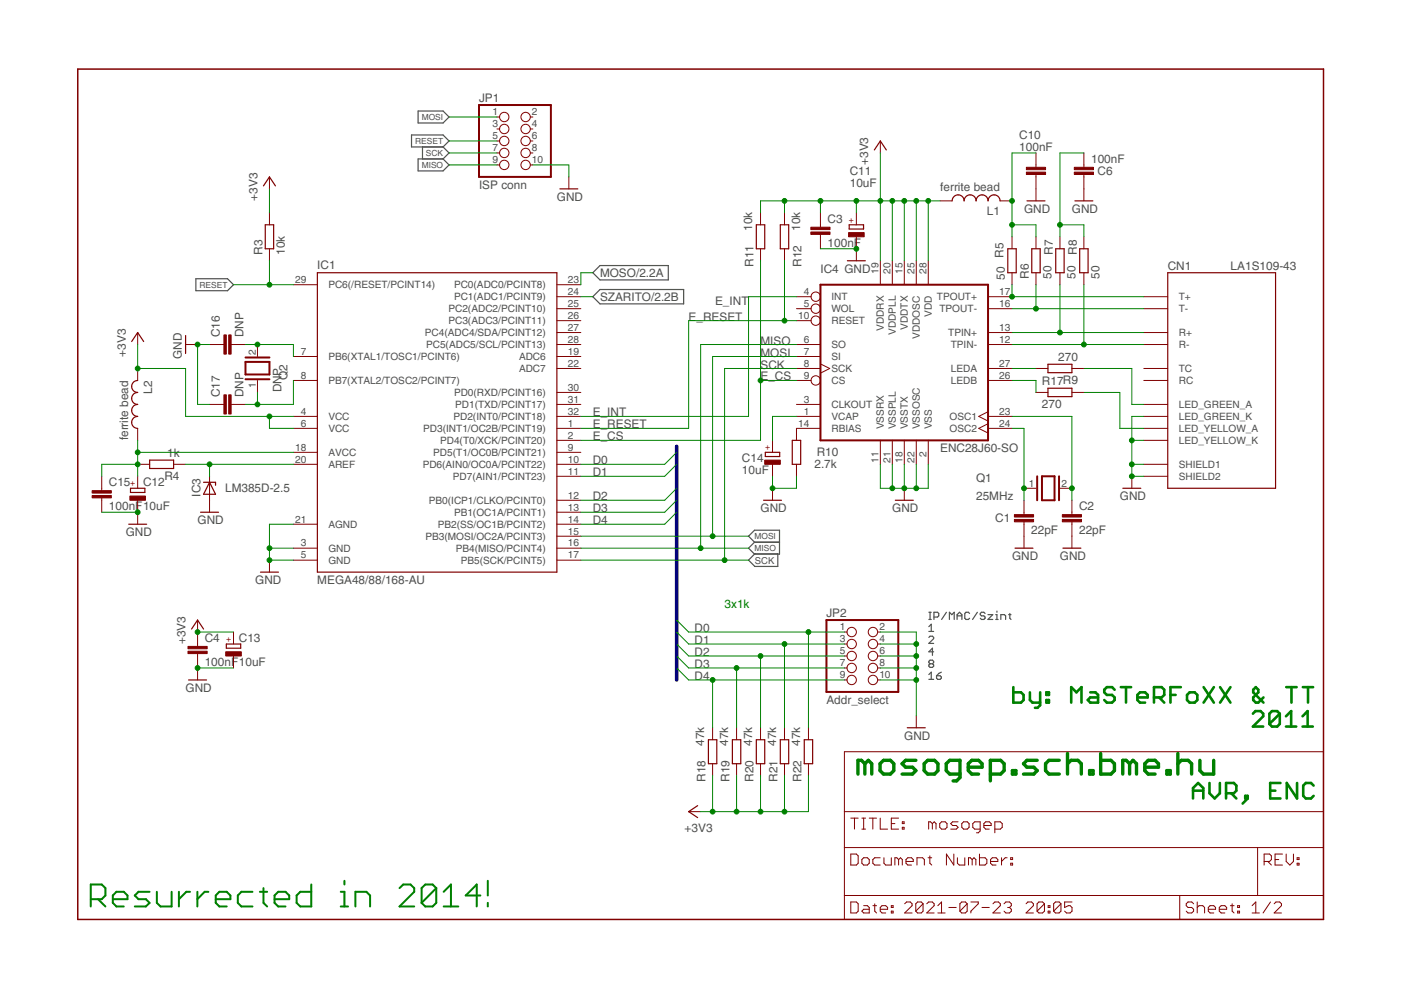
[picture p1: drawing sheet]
<svg xmlns="http://www.w3.org/2000/svg" width="297mm" height="210mm" viewBox="0 0 297 210" stroke-linecap="round" stroke-linejoin="round" font-family="sans-serif">
<g fill="none" stroke="#505050" stroke-width=".25">
<path d="M87.2 28.6h6.7l1.3 1.3-1.3 1.3h-6.7zM88.6 33.7h5.3l1.3 1.3-1.3 1.2h-5.3zM88.6 23.5h5.3l1.3 1.3-1.3 1.3h-5.3zM89.6 31.2v2.5M93.9 31.2l1.3 1.2-1.3 1.3M41.5 59.1h6.7l1.3 1.3-1.3 1.2h-6.7zM125.7 57.8l1.5-1.5h14.5v3.1h-14.5zM125.7 62.9l1.5-1.5h17.7v3h-17.7zM158.7 113.7l1.3-1.3h5.3v5.1h-5.3l-1.3-1.3 1.3-1.2zM160 115h5.3M160 117.4h4.9v2.7h-4.9l-1.3-1.3zM196.9 132.9l.5-.5v1.5"/>
<path d="M196.9 133.9h1.1M196.9 135.1l.3-.2h.5l.3 .2v.3l-1.1 1h1.1M196.9 131.3h.5M196.9 129.8h.5M197.2 129.8v1.5M198 138.2h-1.1l.8-.8v1.6M198 130.8h.8l.2-.2v-.5l-.2-.3h-.8v1.5M200.7 129.8l-1.1 1.5M201.3 131.3v-1.5l.5 .5 .5-.5v1.5M202.9 131.3v-1l.5-.5 .5 .5v1M202.9 130.6h1M205.6 130.1l-.3-.3h-.5l-.2 .3v1l.2 .2h.5l.3-.2"/>
<path d="M207.2 129.8l-1 1.5M208.9 130.1l-.3-.3h-.5l-.3 .3v.2l.3 .3h.5l.3 .2v.3l-.3 .2h-.5l-.3-.2M209.5 130.3h1l-1 1h1M211.1 131.3h.5M211.1 130.3h.3v1M211.4 129.6v.2M212.2 131.3v-1h.8l.2 .3v.7M213.8 130.3h.6M214.1 130.1v1l.3 .2M196.9 143l.5-.5v1.5M196.9 144h1.1M197.2 140.7l-.3-.2v-.3l.3-.2h.5l.3 .2v.3l-.3 .2"/>
<path d="M197.2 140.7l-.3 .3v.2l.3 .3h.5l.3-.3v-.2l-.3-.3M197.2 140.7h.5M198.6 143.3h.7l.3 .2v.3l-.3 .2h-.5l-.2-.2zM199.6 142.5l-1 .8"/>
</g>
<path d="M16.5 14.6h264.1v180.3h-264.1z" fill="none" stroke="#800000" stroke-width=".32"/>
<g fill="none" stroke="#800000" stroke-width=".21">
<path d="M57.1 37.5v2.5M105.4 24.8h.5M105.4 27.3h.5M105.4 29.9h.5M105.4 32.4h.5M105.4 35h.5M112.4 24.8h.6M112.4 27.3h.6M112.4 29.9h.6M112.4 32.4h.6M112.4 35h.6M120.6 37.5v2.5"/>
<path d="M186.6 29.9v2.5M219.6 32.4v3.1M219.6 37v5.6M229.8 32.4v3.1M229.8 37v5.6M57.1 45.1v2.6M57.1 52.7v2.6M161.2 45.1v2.6M161.2 52.7v2.6M166.3 45.1v2.6M166.3 52.7v2.6M173.9 45.1v3.1"/>
<path d="M173.9 49.7v3M181.6 45.1v2.6M181.6 50.2v5.1M186.6 55.3v5.1M189.2 55.3v5.1M191.7 55.3v5.1M194.3 55.3v5.1M196.8 55.3v5.1M199.3 42.6h2.6M212 42.6h2.6M214.6 50.2v2.5M214.6 57.8v2.6"/>
<path d="M219.6 50.2v2.5M219.6 57.8v2.6M224.7 50.2v2.5M224.7 57.8v2.6M229.8 50.2v2.5M229.8 57.8v2.6M29.2 70.5v2.5M29.2 78.1v2.6M39.3 73h2.6M44.4 73h3.1M49 73h3M54.6 73v2.6"/>
<path d="M62.2 75.6h5.1M62.2 60.4h5.1M118.1 62.9h5M118.1 65.4h5M118.1 73h5M118.1 75.6h5M118.1 78.1h5M118.1 68h5M118.1 70.5h5M118.1 60.4h5M168.9 62.9h3.1M168.9 65.4h3.1"/>
<path d="M168.9 73h5M168.9 75.6h5M168.9 78.1h5M168.9 68h3.1M173.9 77.2l2 .9-2 1M209.5 62.9h5.1M209.5 65.4h5.1M209.5 73h5.1M209.5 78.1h5.1M209.5 70.5h5.1M219.6 78.1h2.6M227.3 78.1h2.5"/>
<path d="M242.5 62.9h5.1M242.5 65.4h5.1M242.5 73h5.1M242.5 78.1h5.1M242.5 70.5h5.1M29.2 98.4h2.5M29.2 90.8v2.6M36.8 98.4h2.5M44.4 85.7h3.1M49 85.7h3M54.6 80.7v2.5M62.2 88.3h5.1"/>
<path d="M62.2 80.7h5.1M62.2 90.8h5.1M62.2 98.4h5.1M62.2 95.9h5.1M118.1 88.3h5M118.1 85.7h5M118.1 90.8h5M118.1 98.4h5M118.1 95.9h5M118.1 93.4h5M118.1 83.2h5M163.8 93.4v2.5"/>
<path d="M163.8 98.4v2.6M168.9 88.3h5M168.9 85.7h5M168.9 80.7h3.1M168.9 98.4v2.6M173.9 90.8h-5v2.6M186.6 93.4v5M189.2 93.4v5M191.7 93.4v5M194.3 93.4v5M196.8 93.4v5M209.5 88.3h5.1"/>
<path d="M209.5 80.7h5.1M209.5 90.8h5.1M209.5 87.3l-2 1 2 1M209.5 89.8l-2 1 2 1M219.6 83.2h2.6M227.3 83.2h2.5M242.5 88.3h5.1M242.5 85.7h5.1M242.5 80.7h5.1M242.5 90.8h5.1M242.5 98.4h5.1M242.5 93.4h5.1"/>
<path d="M21.6 101v3M21.6 105.6v3M29.2 101v2.5M29.2 106.1v5M44.4 101v7.6M57.1 118.8v2.5M62.2 118.8h5.1M62.2 116.2h5.1M62.2 111.1h5.1M118.1 118.8h5M118.1 116.2h5M118.1 111.1h5"/>
<path d="M118.1 113.7h5M118.1 108.6h5M118.1 106.1h5M118.1 101h5M163.8 103.5v2.6M191.7 103.5v2.6M217.1 106.1v3M217.1 110.6v5.6M217.1 103.5h2.5M224.7 103.5h2.6M227.3 106.1v3M227.3 110.6v5.6"/>
<path d="M240 101v2.5M242.5 101h5.1M41.9 131.5v5.6M41.9 138.6v5.6M49.5 134v2.5M49.5 139.1v2.5M179 134h.6M179 136.5h.6M179 139.1h.6M186.1 134h.5M186.1 136.5h.5M186.1 139.1h.5"/>
<path d="M151.1 154.3v2.5M156.2 154.3v2.5M161.2 154.3v2.5M166.3 154.3v2.5M171.4 154.3v2.5M179 159.4h101.6v35.5h-101.6zM179 141.6h.6M179 144.2h.6M186.1 141.6h.5M186.1 144.2h.5M194.3 151.8v2.5M146 172.1h2.5"/>
<path d="M151.1 161.9v2.6M156.2 161.9v2.6M161.2 161.9v2.6M166.3 161.9v2.6M171.4 161.9v2.6M179 179.7h101.6M179 172.1h101.6M180.4 173.5h1.5M181.2 173.5v2.3M182.7 173.5h.8M182.7 175.8h.8M183.1 173.5v2.3"/>
<path d="M184.3 173.5h1.5M185.1 173.5v2.3M186.6 173.5v2.3h1.6M189 174.6h.7M190.5 173.5h-1.5v2.3h1.5M191.3 175.4h.4v.4h-.4zM191.3 174.2h.4v.4h-.4zM197.7 174.6l-.4-.4h-.4v1.6M197.7 174.6v1.2M197.7 174.6l.4-.4 .4 .4v1.2M199.2 174.6l.4-.4h.8l.4 .4v.8l-.4 .4h-.8l-.4-.4zM203.1 174.2h-1.1l-.4 .4 .4 .4h.8l.3 .4-.3 .4h-1.2"/>
<path d="M203.9 174.6l.4-.4h.8l.4 .4v.8l-.4 .4h-.8l-.4-.4zM207.8 175.8h-1.1l-.5-.4v-.8l.5-.4h1.1v2l-.4 .4h-.4M208.6 175h1.5v-.4l-.3-.4h-.8l-.4 .4v.8l.4 .4h.8M210.9 175.8h1.2l.4-.4v-.8l-.4-.4h-1.2v2.4M266.6 179.7v10.2M179 189.9h101.6M180.4 181.1h1.2l.3 .4v1.5l-.3 .4h-1.2zM180.4 191.2h1.2l.3 .4v1.6l-.3 .4h-1.2zM182.7 182.2l.4-.3h.8l.4 .3v.8l-.4 .4h-.8l-.4-.4zM183.1 192h.8l.4 .4v1.2h-1.2l-.4-.4 .4-.4h1.2M185.1 192h.7M185.5 191.6v1.6l.3 .4"/>
<path d="M186.6 192.8h1.6v-.4l-.4-.4h-.8l-.4 .4v.8l.4 .4h.8M186.6 181.9h-1.1l-.4 .3v.8l.4 .4h1.1M187.4 181.9v1.1l.4 .4h1.2v-1.5M189 193.2h.4v.4h-.4zM189 192h.4v.4h-.4zM190.5 182.2l-.4-.3h-.4v1.5M190.5 182.2l.4-.3 .4 .3v1.2M190.5 182.2v1.2M191.8 191.6l.4-.4h.8l.4 .4v.4l-1.6 1.6h1.6M192.1 182.6h1.5v-.4l-.3-.3h-.8l-.4 .3v.8l.4 .4h.8M194.4 183.4v-1.5h1.2l.4 .3v1.2M195.7 191.6v1.6l-.4 .4h-.8l-.3-.4"/>
<path d="M195.7 191.6l-.4-.4h-.8l-.3 .4v1.6M195.7 191.6l-1.5 1.6M196.5 191.6l.4-.4h.8l.4 .4v.4l-1.6 1.6h1.6M196.8 181.9h.7M197.1 181.5v1.5l.4 .4M198.8 193.6h1.6M198.8 192l.8-.8v2.4M201.2 192.4h1.5M202.2 181.1v2.3l-1.5-2.3v2.3M203 181.9v1.1l.4 .4h1.2v-1.5M205.1 191.6v1.6l-.4 .4h-.8l-.4-.4M205.1 191.6l-.4-.4h-.8l-.4 .4v1.6"/>
<path d="M205.1 191.6l-1.6 1.6M205.8 191.2h1.6v.4l-1.6 1.6v.4M206.1 182.2l-.4-.3h-.4v1.5M206.1 182.2v1.2M206.1 182.2l.4-.3 .4 .3v1.2M207.7 181.1v2.3h1.2l.3-.4v-.8l-.3-.3h-1.2M208.2 192.4h1.5M210 182.6h1.6v-.4l-.4-.3h-.8l-.4 .3v.8l.4 .4h.8M210.5 191.6l.4-.4h.8l.4 .4v.4l-1.6 1.6h1.6M212.3 181.9v1.5M212.9 191.6l.4-.4h.7l.4 .4v.4l-.4 .4M213.5 181.9h-.4l-.8 .7"/>
<path d="M213.6 192.4h.4M214 192.4l.4 .4v.4l-.4 .4h-.7l-.4-.4M214.3 183h.4v.4h-.4zM214.3 181.9h.4v.3h-.4zM217.6 191.6l.3-.4h.8l.4 .4v.4l-1.5 1.6h1.5M221.4 191.6v1.6l-.4 .4h-.7l-.4-.4M221.4 191.6l-.4-.4h-.7l-.4 .4v1.6M221.4 191.6l-1.5 1.6M222.2 193.2h.4v.4h-.4zM222.2 192h.4v.4h-.4zM224.9 191.6v1.6l-.3 .4h-.8l-.4-.4M224.9 191.6l-.3-.4h-.8l-.4 .4v1.6"/>
<path d="M224.9 191.6l-1.5 1.6M227.3 191.2h-1.6v1.2l.8-.4h.4l.4 .4v.8l-.4 .4h-.8l-.4-.4M250.1 189.9v5M253.1 191.6l-.4-.4h-.8l-.4 .4v.4l.4 .4h.8l.4 .4v.4l-.4 .4h-.8l-.4-.4M253.8 192.4l.4-.4h.8l.4 .4v1.2M253.8 191.2v2.4M256.2 192.8h1.5v-.4l-.4-.4h-.7l-.4 .4v.8l.4 .4h.7M258.5 192.8h1.6v-.4l-.4-.4h-.8l-.4 .4v.8l.4 .4h.8M260.9 192h.7M261.2 191.6v1.6l.4 .4M262.4 193.2h.4v.4h-.4zM262.4 192h.4v.4h-.4z"/>
<path d="M265.5 193.6h1.5M265.5 192l.8-.8v2.4M268 182.6h1.2l.4-.4v-.7l-.4-.4h-1.2v2.3M268.8 182.6l.8 .8M269.4 191.2l-1.6 2.4M270.2 191.6l.3-.4h.8l.4 .4v.4l-1.5 1.6h1.5M270.3 182.2h.8M271.9 181.1h-1.6v2.3h1.6M272.7 181.1v1.5l.8 .8 .7-.8v-1.5M275 183h.4v.4h-.4zM275 181.9h.4v.3h-.4z"/>
<circle cx="106.9" cy="24.8" r=".99"/>
<circle cx="106.9" cy="29.9" r=".99"/>
<circle cx="106.9" cy="32.4" r=".99"/>
<circle cx="106.9" cy="35" r=".99"/>
<circle cx="106.9" cy="27.3" r=".99"/>
<circle cx="111.4" cy="32.4" r=".99"/>
<circle cx="111.4" cy="24.8" r=".99"/>
<circle cx="111.4" cy="27.3" r=".99"/>
<circle cx="111.4" cy="35" r=".99"/>
<circle cx="111.4" cy="29.9" r=".99"/>
<circle cx="173" cy="62.9" r=".99"/>
<circle cx="173" cy="65.4" r=".99"/>
<circle cx="173" cy="68" r=".99"/>
<circle cx="173" cy="80.7" r=".99"/>
<circle cx="180.6" cy="136.5" r=".99"/>
<circle cx="180.6" cy="134" r=".99"/>
<circle cx="180.6" cy="139.1" r=".99"/>
<circle cx="185.1" cy="139.1" r=".99"/>
<circle cx="185.1" cy="134" r=".99"/>
<circle cx="185.1" cy="136.5" r=".99"/>
<circle cx="180.6" cy="144.2" r=".99"/>
<circle cx="180.6" cy="141.6" r=".99"/>
<circle cx="185.1" cy="144.2" r=".99"/>
<circle cx="185.1" cy="141.6" r=".99"/>
</g>
<path d="M101.6 22.3h15.2v15.2h-15.2zM52 76.7h5.1v2.7h-5.1zM52 75.8h5.1M173.9 60.4h35.6v33h-35.6zM52 80.4h5.1M219.9 101v5.1M220.9 101h2.7v5.1h-2.7zM224.5 101v5.1M175.2 131.5h15.3v15.2h-15.3z" fill="none" stroke="#800000" stroke-width=".42"/>
<g fill="none" stroke="#800000" stroke-width=".25">
<path d="M55.9 39.4l1.2-1.9 1.3 1.9M185.4 31.8l1.2-1.9 1.3 1.9M56.2 47.7h1.8v5h-1.8zM67.3 57.8h50.8v63.5h-50.8zM118.7 40h3.8M160.4 47.7h1.7v5h-1.7zM165.4 47.7h1.8v5h-1.8zM179.7 55.3h3.8M180 47.7h3.1v.9h-3.1zM201.9 42.6a1.27 1.27 0 0 1 1.2-1.3 1.27 1.27 0 0 1 1.3 1.3 1.27 1.27 0 0 1 1.3-1.3 1.27 1.27 0 0 1 1.2 1.3 1.27 1.27 0 0 1 1.3-1.3 1.27 1.27 0 0 1 1.3 1.3 1.27 1.27 0 0 1 1.3-1.3 1.27 1.27 0 0 1 1.2 1.3M213.7 52.7h1.8v5.1h-1.8zM217.7 42.6h3.9"/>
<path d="M218.8 52.7h1.7v5.1h-1.7zM223.8 52.7h1.8v5.1h-1.8zM227.9 42.6h3.8M228.9 52.7h1.8v5.1h-1.8zM247.6 57.8h22.8v45.7h-22.8zM27.9 72.4l1.3-1.9 1.3 1.9M39.3 71.1v3.9M222.2 77.2h5.1v1.8h-5.1zM29.2 80.7a1.27 1.27 0 0 0-1.3 1.2 1.27 1.27 0 0 0 1.3 1.3 1.27 1.27 0 0 0-1.3 1.3 1.27 1.27 0 0 0 1.3 1.2 1.27 1.27 0 0 0-1.3 1.3 1.27 1.27 0 0 0 1.3 1.3 1.27 1.27 0 0 0-1.3 1.3 1.27 1.27 0 0 0 1.3 1.2M31.7 97.6h5.1v1.7h-5.1zM162.3 95.9h3v.9h-3zM168 93.4h1.8v5h-1.8z"/>
<path d="M222.2 82.3h5.1v1.8h-5.1zM27.3 111.1h3.8M27.7 103.5h3v.9h-3zM42.5 108.6h3.8M43.2 102.3h2.5v.6M44.4 102.3l1.3 2.5h-2.5zM161.9 106.1h3.8M189.8 106.1h3.8M215.2 116.2h3.8M225.4 116.2h3.8M238.1 103.5h3.8M40.6 133.4l1.3-1.9 1.3 1.9"/>
<path d="M48 136.5h3v.9h-3zM55.2 121.3h3.8M40 144.2h3.8M150.2 156.8h1.8v5.1h-1.8zM155.3 156.8h1.8v5.1h-1.8zM160.4 156.8h1.7v5.1h-1.7zM165.4 156.8h1.8v5.1h-1.8zM170.5 156.8h1.8v5.1h-1.8zM192.4 154.3h3.8M147.9 170.8l-1.9 1.3 1.9 1.3"/>
</g>
<g fill="#800000" stroke="#800000" stroke-width=".21">
<path d="M215.1 110.1h4v.5h-4z"/>
<path d="M215.1 109.1h4v.5h-4z"/>
<path d="M225.2 110.1h4.1v.5h-4.1z"/>
<path d="M225.2 109.1h4.1v.5h-4.1z"/>
<path d="M171.9 49.2h4.1v.5h-4.1z"/>
<path d="M171.9 48.2h4.1v.5h-4.1z"/>
<path d="M39.9 138.1h4v.5h-4z"/>
<path d="M39.9 137.1h4v.5h-4z"/>
<path d="M227.8 35.5h4v.5h-4z"/>
<path d="M227.8 36.5h4v.5h-4z"/>
<path d="M217.6 36.5h4.1v.5h-4.1z"/>
<path d="M217.6 35.5h4.1v.5h-4.1z"/>
<path d="M162.1 97.6h3.3v.8h-3.3z"/>
<path d="M179.9 49.3h3.3v.9h-3.3z"/>
<path d="M27.5 105.2h3.3v.9h-3.3z"/>
<path d="M47.9 138.2h3.3v.9h-3.3z"/>
<path d="M19.5 105.1h4.1v.5h-4.1z"/>
<path d="M19.5 104h4.1v.5h-4.1z"/>
<path d="M48.5 71h.5v4.1h-.5z"/>
<path d="M47.5 71h.5v4.1h-.5z"/>
<path d="M48.5 83.7h.5v4.1h-.5z"/>
<path d="M47.5 83.7h.5v4.1h-.5z"/>
</g>
<path d="M143.5 94.6v49.6" fill="none" stroke="#000080" stroke-width=".76"/>
<g fill="none" stroke="#008000" stroke-width=".72">
<path d="M226.3 159.7v4.4M233.4 159.7v4.4h2.1l.8-.7v-1.5l-.8-.7h-2.1M249.7 159.7v4.4M183.4 161.9l-.8-.7h-.7v2.9M183.4 161.9v2.2M183.4 161.9l.7-.7 .7 .7v2.2M186.6 161.9l.7-.7h1.5l.7 .7v1.5l-.7 .7h-1.5l-.7-.7zM194.2 161.2h-2.2l-.7 .7 .7 .8h1.5l.7 .7-.7 .7h-2.2M195.9 161.9l.8-.7h1.4l.8 .7v1.5l-.8 .7h-1.4l-.8-.7zM203.5 164.1h-2.1l-.8-.7v-1.5l.8-.7h2.1v3.6l-.7 .8h-.7M205.3 162.7h2.9v-.8l-.7-.7h-1.5l-.7 .7v1.5l.7 .7h1.5M210 164.1h2.2l.7-.7v-1.5l-.7-.7h-2.2v4.4"/>
<path d="M214.7 163.4h.7v.7h-.7zM219.9 161.2h-2.2l-.7 .7 .7 .8h1.5l.7 .7-.7 .7h-2.2M224.6 161.2h-2.2l-.7 .7v1.5l.7 .7h2.2M226.3 161.9l.8-.7h1.4l.8 .7v2.2M231 163.4h.8v.7h-.8zM239.5 161.9l-.7-.7h-.8v2.9M239.5 161.9v2.2M239.5 161.9l.7-.7 .8 .7v2.2M242.7 162.7h2.9v-.8l-.7-.7h-1.5l-.7 .7v1.5l.7 .7h1.5M247.4 163.4h.7v.7h-.7zM249.7 161.9l.8-.7h1.4l.7 .7v2.2M254.4 161.2v2.2l.7 .7h2.2v-2.9"/>
</g>
<g fill="none" stroke="#008000" stroke-width=".55">
<path d="M214.8 145.7v3.3h1.7l.5-.6v-1.1l-.5-.5h-1.7M218.4 146.8v1.6l.5 .6h1.6M220.5 146.8v2.7l-.5 .6h-.6M221.8 148.4h.6v.6h-.6zM221.8 146.8h.6v.5h-.6zM227.1 149v-3.3l1.1 1.1 1.1-1.1v3.3M231.2 146.8h1.1l.5 .5v1.7h-1.6l-.6-.6 .6-.5h1.6M236.3 146.2l-.5-.5h-1.1l-.6 .5v.6l.6 .5h1.1l.5 .6v.5l-.5 .6h-1.1l-.6-.6M237.6 145.7h2.2M238.7 145.7v3.3M241.2 147.9h2.1v-.6l-.5-.5h-1.1l-.5 .5v1.1l.5 .6h1.1M244.7 147.9h1.6l.5-.6v-1.1l-.5-.5h-1.6v3.3"/>
<path d="M245.7 147.9l1.1 1.1M248.2 147.3h1.1M250.4 145.7h-2.2v3.3M252.2 146.8h1.1l.6 .5v1.1l-.6 .6h-1.1l-.5-.6v-1.1zM255.2 145.7l2.2 3.3M257.4 145.7l-2.2 3.3M258.7 145.7l2.2 3.3M260.9 145.7l-2.2 3.3M265.6 151.3l.6-.5h1.1l.5 .5v.6l-2.2 2.2h2.2M267.9 147.9l-1.1 1.1h-.5l-.6-.6v-.5l1.1-1.1v-.6l-.5-.5-.6 .5v.6l2.2 2.2M271.3 151.3v2.2l-.5 .6h-1.1l-.6-.6M271.3 151.3l-.5-.5h-1.1l-.6 .5v2.2"/>
<path d="M271.3 151.3l-2.2 2.2M272.6 154.1h2.2M272.6 151.9l1.1-1.1v3.3M272.7 145.7h2.2M273.8 145.7v3.3M276.2 154.1h2.1M276.2 151.9l1-1.1v3.3M276.2 145.7h2.2M277.3 145.7v3.3M252.9 169.3v-2.2l1.1-1.1 1.1 1.1v2.2M252.9 167.6h2.2M256.4 166v2.2l1.1 1.1 1.1-1.1v-2.2"/>
<path d="M259.9 168.2h1.7l.5-.6v-1l-.5-.6h-1.7v3.3M261 168.2l1.1 1.1M264 168.7h.5v.6h-.5zM264.5 169.3l-1 1.1M269.3 167.6h1.1M271.5 166h-2.2v3.3h2.2M275 166v3.3l-2.2-3.3v3.3M278.5 166.6l-.5-.6h-1.1l-.6 .6v2.1l.6 .6h1.1l.5-.6"/>
</g>
<g fill="none" stroke="#008000" stroke-width=".42">
<path d="M19.2 190.6h2.4l.8-.7v-1.6l-.8-.8h-2.4v4.7M20.8 190.6l1.6 1.6M23.9 190.6h3.1v-.7l-.8-.8h-1.5l-.8 .8v1.5l.8 .8h1.5M31.7 189.1h-2.3l-.8 .8 .8 .7h1.5l.8 .8-.8 .8h-2.3M33.3 189.1v2.3l.7 .8h2.4v-3.1M37.9 189.1v3.1M40.3 189.1h-.8l-1.6 1.5M41.8 189.1v3.1M44.2 189.1h-.8l-1.6 1.5M45.7 190.6h3.2v-.7l-.8-.8h-1.6l-.8 .8v1.5l.8 .8h1.6M53.5 189.1h-2.3l-.8 .8v1.5l.8 .8h2.3M55.1 189.1h1.5"/>
<path d="M55.9 188.3v3.1l.7 .8M58.2 190.6h3.1v-.7l-.8-.8h-1.5l-.8 .8v1.5l.8 .8h1.5M66 187.5v4.7h-2.3l-.8-.8v-1.5l.8-.8h2.3M72.2 192.2h1.6M72.2 189.1h.8v3.1M73 186.8v.7M75.4 192.2v-3.1h2.3l.8 .8v2.3M84.7 188.3l.8-.8h1.5l.8 .8v.8l-3.1 3.1h3.1M92.5 188.3l-.8-.8h-1.5l-.8 .8v3.1M92.5 188.3v3.1l-.8 .8h-1.5l-.8-.8M92.5 188.3l-3.1 3.1M94.1 192.2h3.1"/>
<path d="M94.1 189.1l1.5-1.6v4.7M101.9 189.9h-3.2l2.4-2.4v4.7M103.4 186.8v3.1M103.4 191.4v.8"/>
</g>
<g fill="none" stroke="#008000" stroke-width=".21">
<path d="M95.2 29.9h10.2M95.2 35h10.2M95.2 32.4h10.2M95.2 24.8h10.2M113 35h7.6v2.5M186.6 32.4v22.9M219.6 32.4h-5v17.8M229.8 32.4h-5.1v17.8M57.1 40v5.1M57.1 55.3v5.1M125.7 57.8h-2.6v2.6M161.2 55.3v38.1h-38.1"/>
<path d="M166.3 42.6v2.5M166.3 55.3v12.7M173.9 52.7h7.7M173.9 42.6v2.5M181.6 42.6v2.5M189.2 42.6v12.7M191.7 42.6v12.7M194.3 42.6v12.7M196.8 42.6v12.7M199.3 42.6h-38.1v2.5M214.6 47.7h5v2.5M224.7 47.7h5.1v2.5"/>
<path d="M29.2 73v5.1h10.1v10.2h22.9M44.4 73h-2.5v12.7h2.5M49.5 60.4h12.7M52 73h10.2v2.6M123.1 62.9h2.6M168.9 62.9h-10.2v25.4h-35.6M168.9 73h-20.4v43.2M168.9 68h-22.9v22.8h-22.9M168.9 78.1h-15.3v40.7M168.9 75.6h-17.8v38.1M214.6 73h27.9M214.6 60.4v2.5h27.9"/>
<path d="M214.6 65.4h27.9M214.6 70.5h27.9M214.6 78.1h5M219.6 60.4v5M224.7 60.4v10.1M229.8 78.1h10.2v7.6h2.5M229.8 60.4v12.6M29.2 95.9h33M29.2 93.4v7.6M29.2 98.4h-7.6v2.6M39.3 98.4h22.9M44.4 98.4v2.6"/>
<path d="M54.6 83.2v2.5M57.1 88.3v2.5h5.1M62.2 80.7v5h-10.2M143.5 95.9l-2.6 2.5h-17.8M143.5 98.4l-2.6 2.6h-17.8M161.2 80.7h7.7M168.9 88.3h-5.1v5.1M186.6 98.4v5.1h10.2v-5.1M189.2 98.4v5.1M191.7 98.4v5.1M194.3 98.4v5.1M214.6 88.3h12.7v17.8"/>
<path d="M214.6 90.8h2.5v15.3M214.6 80.7h5v2.5M229.8 83.2h7.6v7.6h5.1M240 98.4h2.5M240 93.4h2.5M242.5 88.3h-2.5v12.7h2.5M21.6 108.6h7.6M57.1 116.2h5.1M62.2 111.1h-5.1v7.7h5.1M123.1 118.8h35.6M123.1 116.2h35.6M123.1 113.7h35.6"/>
<path d="M143.5 108.6l-2.6 2.5h-17.8M143.5 106.1l-2.6 2.5h-17.8M143.5 103.5l-2.6 2.6h-17.8M163.8 101v2.5h5.1v-2.5M41.9 134h7.6M143.5 139.1l2.5 2.5h33M143.5 136.5l2.5 2.6h33M143.5 134l2.5 2.5h33M143.5 131.5l2.5 2.5h33M161.2 139.1v15.2M166.3 136.5v17.8M171.4 134v20.3"/>
<path d="M186.6 134h7.7v17.8M186.6 139.1h7.7M186.6 136.5h7.7M41.9 141.6h7.6M143.5 141.6l2.5 2.6h33M151.1 144.2v10.1M156.2 141.6v12.7M186.6 141.6h7.7M186.6 144.2h7.7M151.1 164.5v7.6M156.2 164.5v7.6M161.2 164.5v7.6"/>
<path d="M166.3 164.5v7.6M171.4 164.5v7.6h-22.9"/>
</g>
<g fill="#008000" stroke="#008000" stroke-width=".21">
<circle cx="29.2" cy="95.9" r=".51"/>
<circle cx="29.2" cy="98.4" r=".51"/>
<circle cx="57.1" cy="60.4" r=".51"/>
<circle cx="57.1" cy="118.8" r=".51"/>
<circle cx="57.1" cy="116.2" r=".51"/>
<circle cx="163.8" cy="103.5" r=".51"/>
<circle cx="189.2" cy="103.5" r=".51"/>
<circle cx="191.7" cy="103.5" r=".51"/>
<circle cx="194.3" cy="103.5" r=".51"/>
<circle cx="240" cy="101" r=".51"/>
<circle cx="240" cy="98.4" r=".51"/>
<circle cx="240" cy="93.4" r=".51"/>
<circle cx="181.6" cy="52.7" r=".51"/>
<circle cx="41.9" cy="141.6" r=".51"/>
<circle cx="29.2" cy="108.6" r=".51"/>
<circle cx="41.9" cy="73" r=".51"/>
<circle cx="194.3" cy="144.2" r=".51"/>
<circle cx="194.3" cy="141.6" r=".51"/>
<circle cx="194.3" cy="139.1" r=".51"/>
<circle cx="194.3" cy="136.5" r=".51"/>
<circle cx="166.3" cy="68" r=".51"/>
<circle cx="161.2" cy="80.7" r=".51"/>
<circle cx="217.1" cy="103.5" r=".51"/>
<circle cx="227.3" cy="103.5" r=".51"/>
<circle cx="214.6" cy="62.9" r=".51"/>
<circle cx="219.6" cy="65.4" r=".51"/>
<circle cx="224.7" cy="70.5" r=".51"/>
<circle cx="229.8" cy="73" r=".51"/>
<circle cx="214.6" cy="47.7" r=".51"/>
<circle cx="214.6" cy="42.6" r=".51"/>
<circle cx="224.7" cy="47.7" r=".51"/>
<circle cx="153.6" cy="118.8" r=".51"/>
<circle cx="151.1" cy="113.7" r=".51"/>
<circle cx="148.5" cy="116.2" r=".51"/>
<circle cx="41.9" cy="134" r=".51"/>
<circle cx="57.1" cy="88.3" r=".51"/>
<circle cx="29.2" cy="78.1" r=".51"/>
<circle cx="166.3" cy="42.6" r=".51"/>
<circle cx="186.6" cy="42.6" r=".51"/>
<circle cx="189.2" cy="42.6" r=".51"/>
<circle cx="191.7" cy="42.6" r=".51"/>
<circle cx="194.3" cy="42.6" r=".51"/>
<circle cx="196.8" cy="42.6" r=".51"/>
<circle cx="181.6" cy="42.6" r=".51"/>
<circle cx="173.9" cy="42.6" r=".51"/>
<circle cx="151.1" cy="172.1" r=".51"/>
<circle cx="156.2" cy="172.1" r=".51"/>
<circle cx="161.2" cy="172.1" r=".51"/>
<circle cx="166.3" cy="172.1" r=".51"/>
<circle cx="44.4" cy="98.4" r=".51"/>
<circle cx="54.6" cy="73" r=".51"/>
<circle cx="54.6" cy="85.7" r=".51"/>
<circle cx="171.4" cy="134" r=".51"/>
<circle cx="166.3" cy="136.5" r=".51"/>
<circle cx="161.2" cy="139.1" r=".51"/>
<circle cx="156.2" cy="141.6" r=".51"/>
<circle cx="151.1" cy="144.2" r=".51"/>
</g>
<g font-size="2.5" fill="#505050">
<text x="101.6" y="21.6">JP1</text>
<text x="216.1" y="29.5">C10</text>
<text x="184.1" y="35" transform="rotate(-90 184.1 35)">+3V3</text>
<text x="216.1" y="32">100nF</text>
<text x="231.3" y="34.6">100nF</text>
<text x="101.6" y="40">ISP conn</text>
<text x="180.2" y="39.6">10uF</text>
<text x="180.2" y="37">C11</text>
<text x="199.4" y="40.6">ferrite bead</text>
<text x="232.7" y="37.1">C6</text>
<text x="54.6" y="42.6" transform="rotate(-90 54.6 42.6)">+3V3</text>
<text x="118.1" y="42.6">GND</text>
<text x="175.5" y="47.3">C3</text>
<text x="209.2" y="45.6">L1</text>
<text x="217.1" y="45.1">GND</text>
<text x="227.3" y="45.1">GND</text>
<text x="159.5" y="48.9" transform="rotate(-90 159.5 48.9)">10k</text>
<text x="169.6" y="48.9" transform="rotate(-90 169.6 48.9)">10k</text>
<text x="175.5" y="52.4">100nF</text>
<text x="55.6" y="54" transform="rotate(-90 55.6 54)">R3</text>
<text x="60.4" y="54" transform="rotate(-90 60.4 54)">10k</text>
<text x="67.3" y="57.1">IC1</text>
<text x="127.2" y="58.7">MOSO/2.2A</text>
<text x="159.7" y="56.6" transform="rotate(-90 159.7 56.6)">R11</text>
<text x="169.9" y="56.6" transform="rotate(-90 169.9 56.6)">R12</text>
<text x="173.9" y="57.8">IC4 GND</text>
<text x="212.8" y="54.7" transform="rotate(-90 212.8 54.7)">R5</text>
<text x="213.1" y="59.3" transform="rotate(-90 213.1 59.3)">50</text>
<text x="218.2" y="59.1" transform="rotate(-90 218.2 59.1)">R6</text>
<text x="223" y="59.1" transform="rotate(-90 223 59.1)">50</text>
<text x="223.2" y="54" transform="rotate(-90 223.2 54)">R7</text>
<text x="228" y="59.1" transform="rotate(-90 228 59.1)">50</text>
<text x="228.3" y="54" transform="rotate(-90 228.3 54)">R8</text>
<text x="233.1" y="59.1" transform="rotate(-90 233.1 59.1)">50</text>
<text x="247.6" y="57.2">CN1</text>
<text x="260.9" y="57.2">LA1S109-43</text>
<text x="127.2" y="63.8">SZARITO/2.2B</text>
<text x="151.6" y="64.7">E_INT</text>
<text x="46.6" y="71.5" transform="rotate(-90 46.6 71.5)">C16</text>
<text x="51.7" y="71.5" transform="rotate(-90 51.7 71.5)">DNP</text>
<text x="146" y="68">E_RESET</text>
<text x="26.6" y="75.6" transform="rotate(-90 26.6 75.6)">+3V3</text>
<text x="38.6" y="76.1" transform="rotate(-90 38.6 76.1)">GND</text>
<text x="161.2" y="75.6">MOSI</text>
<text x="161.2" y="73.1">MISO</text>
<text x="224.4" y="76.6">270</text>
<text x="32.2" y="83.5" transform="rotate(-90 32.2 83.5)">L2</text>
<text x="59.7" y="83.2" transform="rotate(-90 59.7 83.2)">DNP</text>
<text x="60.9" y="80.7" transform="rotate(-90 60.9 80.7)">Q2</text>
<text x="161.2" y="80.7">E_CS</text>
<text x="161.2" y="78.1">SCK</text>
<text x="220.9" y="81.7">R17R9</text>
<text x="46.6" y="84.2" transform="rotate(-90 46.6 84.2)">C17</text>
<text x="51.7" y="84.2" transform="rotate(-90 51.7 84.2)">DNP</text>
<text x="125.7" y="88.3">E_INT</text>
<text x="220.9" y="86.5">270</text>
<text x="27.2" y="93.4" transform="rotate(-90 27.2 93.4)">ferrite bead</text>
<text x="125.7" y="90.8">E_RESET</text>
<text x="125.7" y="93.4">E_CS</text>
<text x="199.3" y="95.9">ENC28J60-SO</text>
<text x="34.9" y="101.7">R4</text>
<text x="35.4" y="96.9">1k</text>
<text x="125.7" y="98.4">D0</text>
<text x="125.7" y="101">D1</text>
<text x="157.3" y="100.5">10uF</text>
<text x="157.3" y="98">C14</text>
<text x="172.7" y="99.2">2.7k</text>
<text x="173.2" y="96.6">R10</text>
<text x="23.1" y="103.1">C15</text>
<text x="30.3" y="103">C12</text>
<text x="42.5" y="105.3" transform="rotate(-90 42.5 105.3)">IC3</text>
<text x="47.7" y="104.4">LM385D-2.5</text>
<text x="125.7" y="106.1">D2</text>
<text x="207" y="106.1">25MHz</text>
<text x="207" y="102.3">Q1</text>
<text x="237.4" y="106.1">GND</text>
<text x="23.1" y="108.2">100nF10uF</text>
<text x="26.6" y="113.7">GND</text>
<text x="41.9" y="111.1">GND</text>
<text x="125.7" y="108.6">D3</text>
<text x="125.7" y="111.1">D4</text>
<text x="161.2" y="108.6">GND</text>
<text x="189.2" y="108.6">GND</text>
<text x="211" y="110.8">C1</text>
<text x="218.6" y="113.3">22pF</text>
<text x="228.8" y="113.3">22pF</text>
<text x="228.8" y="108.2">C2</text>
<text x="214.6" y="118.8">GND</text>
<text x="224.7" y="118.8">GND</text>
<text x="54.1" y="123.8">GND</text>
<text x="67.3" y="123.8">MEGA48/88/168-AU</text>
<text x="175.2" y="130.8">JP2</text>
<text x="39.3" y="136.5" transform="rotate(-90 39.3 136.5)">+3V3</text>
<text x="43.4" y="136.2">C4</text>
<text x="50.6" y="136.1">C13</text>
<text x="147.3" y="134">D0</text>
<text x="147.3" y="136.5">D1</text>
<text x="43.4" y="141.2">100nF10uF</text>
<text x="147.3" y="139.1">D2</text>
<text x="147.3" y="141.6">D3</text>
<text x="39.3" y="146.7">GND</text>
<text x="147.3" y="144.2">D4</text>
<text x="175.2" y="149.2">Addr_select</text>
<text x="149.3" y="158.1" transform="rotate(-90 149.3 158.1)">47k</text>
<text x="154.4" y="158.1" transform="rotate(-90 154.4 158.1)">47k</text>
<text x="159.5" y="158.1" transform="rotate(-90 159.5 158.1)">47k</text>
<text x="164.5" y="158.1" transform="rotate(-90 164.5 158.1)">47k</text>
<text x="169.6" y="158.1" transform="rotate(-90 169.6 158.1)">47k</text>
<text x="191.7" y="156.9">GND</text>
<text x="149.6" y="165.7" transform="rotate(-90 149.6 165.7)">R18</text>
<text x="154.7" y="165.7" transform="rotate(-90 154.7 165.7)">R19</text>
<text x="159.7" y="165.7" transform="rotate(-90 159.7 165.7)">R20</text>
<text x="164.8" y="165.7" transform="rotate(-90 164.8 165.7)">R21</text>
<text x="169.9" y="165.7" transform="rotate(-90 169.9 165.7)">R22</text>
<text x="145.2" y="176.4">+3V3</text>
</g>
<text font-size="2.5" fill="#008000" x="153.6" y="128.9">3x1k</text>
<g font-size="2.1" fill="#505050">
<text x="104.4" y="24.5">1</text>
<text x="104.4" y="27">3</text>
<text x="104.4" y="29.5">5</text>
<text x="112.8" y="24.5">2</text>
<text x="112.8" y="27">4</text>
<text x="112.8" y="29.5">6</text>
<text x="104.4" y="32.1">7</text>
<text x="104.4" y="34.6">9</text>
<text x="112.8" y="32.1">8</text>
<text x="112.8" y="34.6">10</text>
<text x="186.3" y="58" transform="rotate(-90 186.3 58)">19</text>
<text x="188.8" y="58" transform="rotate(-90 188.8 58)">20</text>
<text x="191.4" y="58" transform="rotate(-90 191.4 58)">15</text>
<text x="193.9" y="58" transform="rotate(-90 193.9 58)">25</text>
<text x="196.4" y="58" transform="rotate(-90 196.4 58)">28</text>
<text x="62.6" y="60">29</text>
<text x="69.6" y="61.1">PC6(/RESET/PCINT14)</text>
<text x="96.3" y="63.7">PC1(ADC1/PCINT9)</text>
<text x="96.3" y="61.1">PC0(ADC0/PCINT8)</text>
<text x="120.4" y="65.1">25</text>
<text x="120.4" y="62.5">24</text>
<text x="120.4" y="60">23</text>
<text x="170.4" y="62.5">4</text>
<text x="170.4" y="65.1">5</text>
<text x="176.3" y="63.7">INT</text>
<text x="198.6" y="63.7">TPOUT+</text>
<text x="211.8" y="65.1">16</text>
<text x="211.8" y="62.5">17</text>
<text x="249.9" y="63.7">T+</text>
<text x="90.1" y="71.3">PC4(ADC4/SDA/PCINT12)</text>
<text x="95.1" y="68.7">PC3(ADC3/PCINT11)</text>
<text x="95.1" y="66.2">PC2(ADC2/PCINT10)</text>
<text x="120.4" y="70.2">27</text>
<text x="120.4" y="67.6">26</text>
<text x="169.2" y="67.6">10</text>
<text x="176.3" y="66.2">WOL</text>
<text x="176.3" y="68.7">RESET</text>
<text x="187.4" y="70.2" transform="rotate(-90 187.4 70.2)">VDDRX</text>
<text x="189.9" y="71" transform="rotate(-90 189.9 71)">VDDPLL</text>
<text x="192.5" y="69.9" transform="rotate(-90 192.5 69.9)">VDDTX</text>
<text x="195" y="71.8" transform="rotate(-90 195 71.8)">VDDOSC</text>
<text x="197.6" y="67.2" transform="rotate(-90 197.6 67.2)">VDD</text>
<text x="199.2" y="66.2">TPOUT-</text>
<text x="201" y="71.3">TPIN+</text>
<text x="211.8" y="70.2">13</text>
<text x="249.9" y="66.2">T-</text>
<text x="249.9" y="71.3">R+</text>
<text x="54.2" y="75.2" transform="rotate(-90 54.2 75.2)">2</text>
<text x="63.8" y="75.2">7</text>
<text x="69.6" y="76.4">PB6(XTAL1/TOSC1/PCINT6)</text>
<text x="90.3" y="73.8">PC5(ADC5/SCL/PCINT13)</text>
<text x="110" y="76.4">ADC6</text>
<text x="120.4" y="72.7">28</text>
<text x="120.4" y="77.8">22</text>
<text x="120.4" y="75.2">19</text>
<text x="170.4" y="72.7">6</text>
<text x="170.4" y="75.2">7</text>
<text x="170.4" y="77.8">8</text>
<text x="176.3" y="73.8">SO</text>
<text x="176.3" y="76.4">SI</text>
<text x="201.6" y="73.8">TPIN-</text>
<text x="211.8" y="72.7">12</text>
<text x="211.8" y="77.8">27</text>
<text x="249.9" y="73.8">R-</text>
<text x="54.2" y="82.2" transform="rotate(-90 54.2 82.2)">1</text>
<text x="63.8" y="80.3">8</text>
<text x="69.6" y="81.4">PB7(XTAL2/TOSC2/PCINT7)</text>
<text x="96.3" y="84">PD0(RXD/PCINT16)</text>
<text x="110" y="78.9">ADC7</text>
<text x="120.4" y="82.9">30</text>
<text x="170.4" y="80.3">9</text>
<text x="176.3" y="78.9">SCK</text>
<text x="176.3" y="81.4">CS</text>
<text x="201.6" y="81.4">LEDB</text>
<text x="201.6" y="78.9">LEDA</text>
<text x="211.8" y="80.3">26</text>
<text x="249.9" y="78.9">TC</text>
<text x="249.9" y="81.4">RC</text>
<text x="63.8" y="87.9">4</text>
<text x="69.6" y="89.1">VCC</text>
<text x="96.1" y="89.1">PD2(INT0/PCINT18)</text>
<text x="96.5" y="86.5">PD1(TXD/PCINT17)</text>
<text x="120.4" y="87.9">32</text>
<text x="120.4" y="85.4">31</text>
<text x="170.4" y="87.9">1</text>
<text x="170.4" y="85.4">3</text>
<text x="176.3" y="89.1">VCAP</text>
<text x="176.3" y="86.5">CLKOUT</text>
<text x="201.3" y="89.1">OSC1</text>
<text x="211.8" y="87.9">23</text>
<text x="249.9" y="86.5">LED_GREEN_A</text>
<text x="249.9" y="89.1">LED_GREEN_K</text>
<text x="62.6" y="95.6">18</text>
<text x="63.8" y="90.5">6</text>
<text x="69.6" y="91.6">VCC</text>
<text x="89.7" y="91.6">PD3(INT1/OC2B/PCINT19)</text>
<text x="93.3" y="94.1">PD4(T0/XCK/PCINT20)</text>
<text x="120.4" y="95.6">9</text>
<text x="120.4" y="93">2</text>
<text x="120.4" y="90.5">1</text>
<text x="169.2" y="90.5">14</text>
<text x="176.3" y="91.6">RBIAS</text>
<text x="187.4" y="91" transform="rotate(-90 187.4 91)">VSSRX</text>
<text x="189.9" y="91" transform="rotate(-90 189.9 91)">VSSPLL</text>
<text x="192.5" y="91" transform="rotate(-90 192.5 91)">VSSTX</text>
<text x="195" y="91" transform="rotate(-90 195 91)">VSSOSC</text>
<text x="197.6" y="91" transform="rotate(-90 197.6 91)">VSS</text>
<text x="201.3" y="91.6">OSC2</text>
<text x="211.8" y="90.5">24</text>
<text x="249.9" y="91.6">LED_YELLOW_A</text>
<text x="249.9" y="94.1">LED_YELLOW_K</text>
<text x="62.6" y="98.1">20</text>
<text x="69.6" y="99.2">AREF</text>
<text x="69.6" y="96.7">AVCC</text>
<text x="89.6" y="99.2">PD6(AIN0/OC0A/PCINT22)</text>
<text x="91.9" y="96.7">PD5(T1/OC0B/PCINT21)</text>
<text x="96" y="101.8">PD7(AIN1/PCINT23)</text>
<text x="120.4" y="100.6">11</text>
<text x="120.4" y="98.1">10</text>
<text x="186.3" y="98.1" transform="rotate(-90 186.3 98.1)">11</text>
<text x="188.8" y="98.1" transform="rotate(-90 188.8 98.1)">21</text>
<text x="191.4" y="98.1" transform="rotate(-90 191.4 98.1)">18</text>
<text x="193.9" y="98.1" transform="rotate(-90 193.9 98.1)">22</text>
<text x="196.4" y="96.9" transform="rotate(-90 196.4 96.9)">2</text>
<text x="249.9" y="99.2">SHIELD1</text>
<text x="249.9" y="101.8">SHIELD2</text>
<text x="90.9" y="106.8">PB0(ICP1/CLKO/PCINT0)</text>
<text x="120.4" y="105.7">12</text>
<text x="218.1" y="103.2">1</text>
<text x="225.1" y="103.2">2</text>
<text x="62.6" y="110.8">21</text>
<text x="69.6" y="111.9">AGND</text>
<text x="92.8" y="111.9">PB2(SS/OC1B/PCINT2)</text>
<text x="96.3" y="109.4">PB1(OC1A/PCINT1)</text>
<text x="120.4" y="113.3">15</text>
<text x="120.4" y="110.8">14</text>
<text x="120.4" y="108.3">13</text>
<text x="63.8" y="115.9">3</text>
<text x="63.8" y="118.4">5</text>
<text x="69.6" y="117">GND</text>
<text x="69.6" y="119.5">GND</text>
<text x="90.2" y="114.4">PB3(MOSI/OC2A/PCINT3)</text>
<text x="96.6" y="117">PB4(MISO/PCINT4)</text>
<text x="97.7" y="119.5">PB5(SCK/PCINT5)</text>
<text x="120.4" y="118.4">17</text>
<text x="120.4" y="115.9">16</text>
<text x="178" y="133.6">1</text>
<text x="178" y="136.2">3</text>
<text x="186.4" y="133.6">2</text>
<text x="186.4" y="136.2">4</text>
<text x="178" y="138.7">5</text>
<text x="178" y="141.3">7</text>
<text x="178" y="143.8">9</text>
<text x="186.4" y="138.7">6</text>
<text x="186.4" y="141.3">8</text>
<text x="186.4" y="143.8">10</text>
</g>
<text font-size="2" fill="#505050" x="160.1" y="119.5">SCK</text>
<g font-size="1.8" fill="#505050">
<text x="89.4" y="25.4">MOSI</text>
<text x="88" y="30.5">RESET</text>
<text x="89.4" y="35.6">MISO</text>
<text x="90.3" y="33.1">SCK</text>
<text x="42.3" y="61">RESET</text>
<text x="160" y="114.3">MOSI</text>
<text x="160" y="116.9">MISO</text>
</g>
<g font-size="1.8" fill="#800000">
<text x="181" y="47.3" transform="rotate(-90 181 47.3)">+</text>
<text x="163.2" y="95.5" transform="rotate(-90 163.2 95.5)">+</text>
<text x="28.6" y="103.1" transform="rotate(-90 28.6 103.1)">+</text>
<text x="48.9" y="136.1" transform="rotate(-90 48.9 136.1)">+</text>
</g>
</svg>
